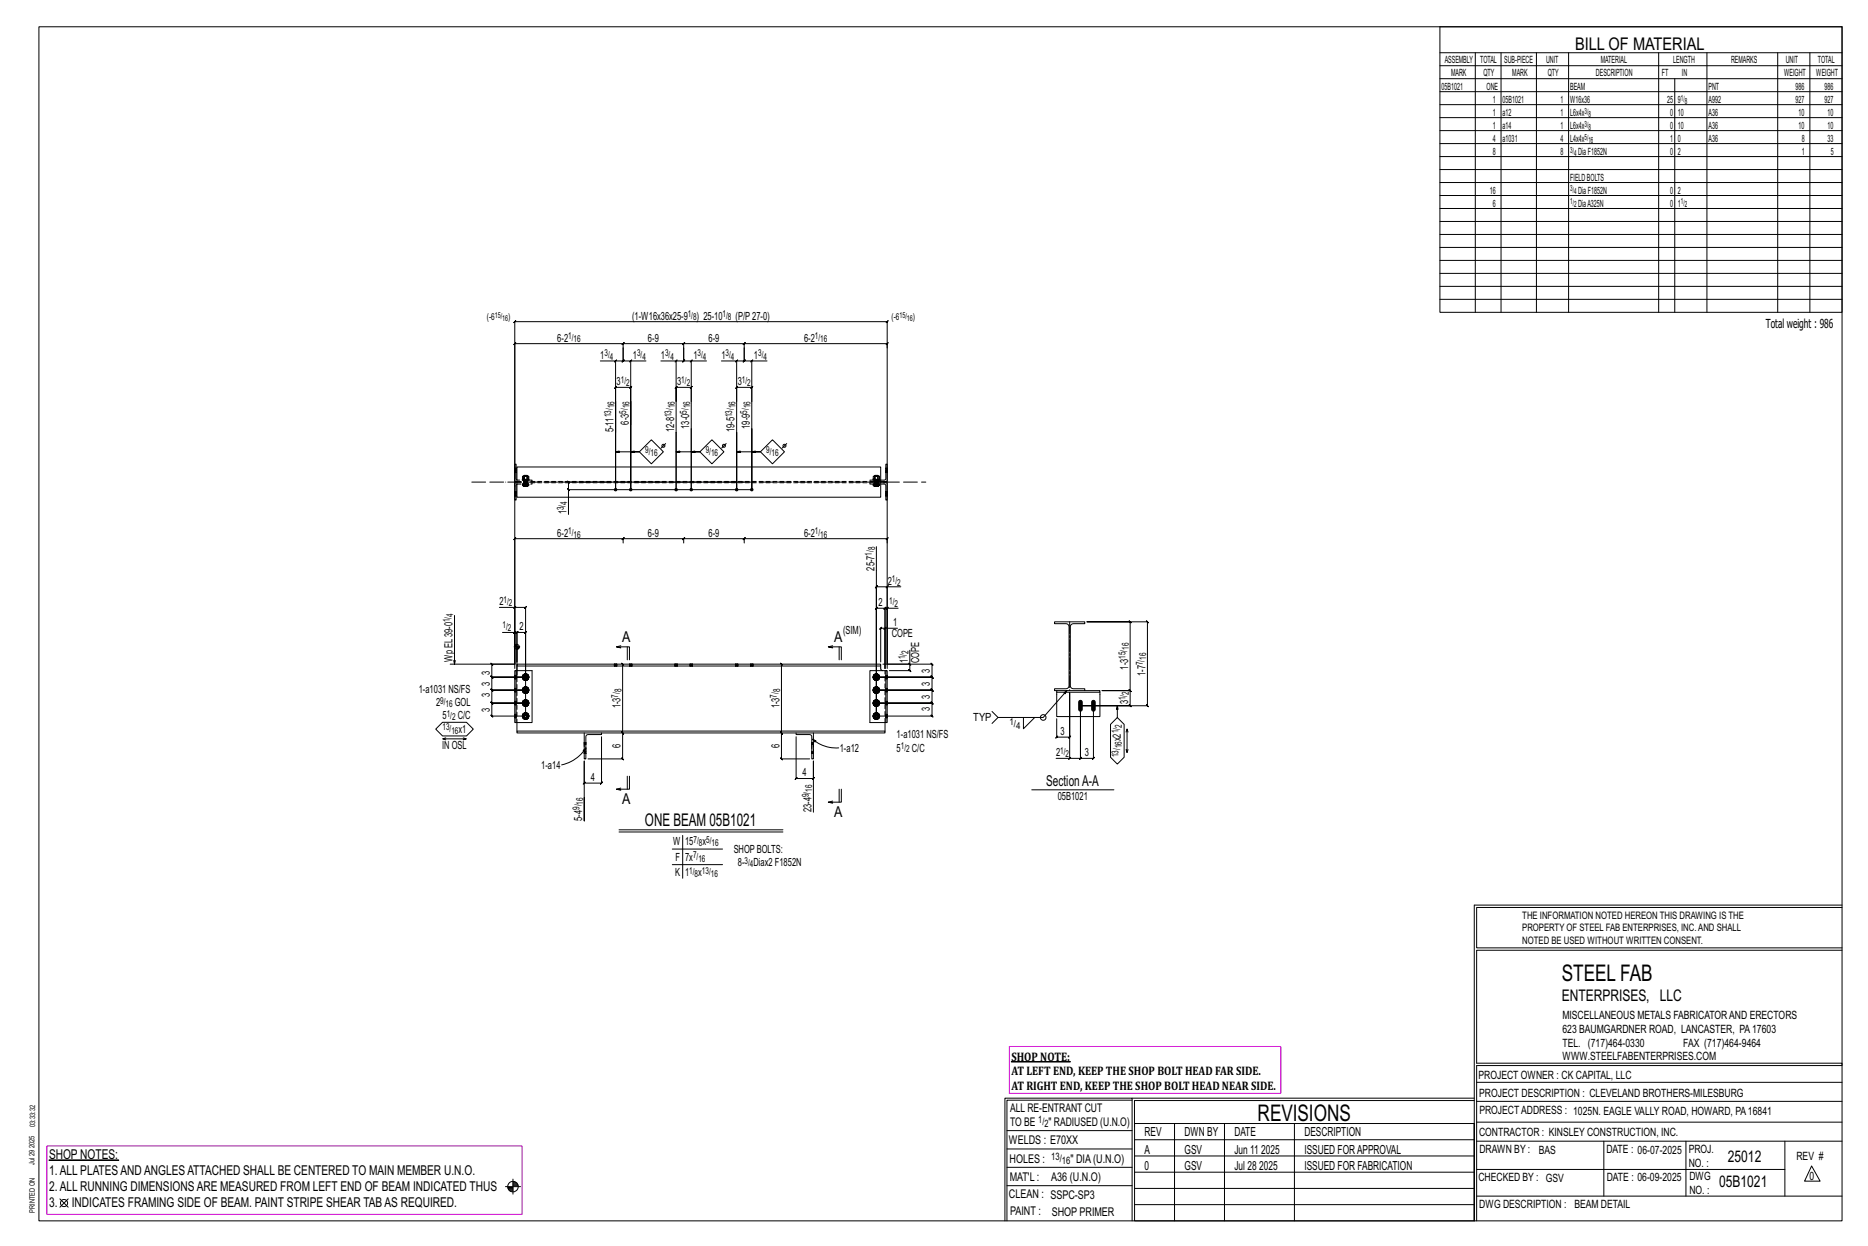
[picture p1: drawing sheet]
<svg xmlns="http://www.w3.org/2000/svg" width="914mm" height="610mm" viewBox="0 0 914 610" stroke-linecap="round" stroke-linejoin="round" font-family="sans-serif">
<g fill="#000" stroke="#000" stroke-width=".49">
<path d="M528 343h2v4a.9 .9 0 0 1-1 1 .9 .9 0 0 1-1-1zM535 343h1v4a.9 .9 0 0 1-1 1 .9 .9 0 0 1-1-1zM495 519l29 1zM24 568h34z"/>
<circle cx="301" cy="240" r=".6"/>
<circle cx="309" cy="240" r=".6"/>
<circle cx="331" cy="240" r=".6"/>
<circle cx="338" cy="240" r=".6"/>
<circle cx="361" cy="240" r=".6"/>
<circle cx="368" cy="240" r=".6"/>
</g>
<g fill="none" stroke="#000" stroke-width=".49">
<path d="M19 13h883v584h-883zM705 13h197v140h-197zM705 26h197M705 32h197M705 39h197M722 26v127M735 26v127M752 26v127M768 26v127M812 26v127M820 39v114M836 26v127"/>
<path d="M870 26v127M886 26v127M705 45h197M705 51h197M705 58h197M705 64h197M705 70h197M705 77h197M705 83h197M705 89h197M705 96h197M705 102h197"/>
<path d="M705 108h197M705 115h197M705 121h197M705 127h197M705 134h197M705 140h197M705 146h197M294 177h7v63v-50l1-1-1 1h8h-1l1-1v1v50v-63h7M301 177l1-1zM305 170v7l1-1-1 1h-4M305 170v7l1-1-1 1h4M305 170l1-2-1 1v-1h-53l-1 1 1-1v70"/>
<path d="M305 168h30l-1 1 1-1v2M306 168l-1 1zM309 176l-1 1zM323 177h8v19v-6h-1l1-1v1h7l1-1-1 1v6M330 177l1-1zM335 170v7v-1l-1 1h1h-4M335 170v7h-1l1-1v1h3M335 168h29v1l1-1-1 2M335 168l-1 1zM338 177l1-1-1 1zM346 177h-8v19M353 177h8v19"/>
<path d="M361 177h-1l1-1zM364 170v7l1-1-1 1h-3M364 170v7l1-1-1 1h4M364 168h70v1l1-1-1 2M365 168l-1 1zM368 177l1-1zM375 177h-7v19M331 196v44M338 196v44M361 196v-6h-1l1-1v1h7l1-1-1 1v6M361 196v44M368 196v44"/>
<path d="M301 212v-16v44M309 208v-12v44M326 217l-2 2M331 212v28zM338 210v30zM348 215l6 6-6 6-5-6zM355 217l-2 2M368 210v30h-90v12M378 215l6 6-6 6-6-6zM385 217l-2 2M252 229h.1M252 231h.1"/>
<path d="M253 229h.1M253 231h.1M253 228h178v15h-178zM253 236h-1v9h1v-8M253 235v-8h-1v9h1M256 235h3zM256 237h.1M256 235v-2h1v2M256 237v1M256 237h1h-1v1v-1M256 235h.1M256 236h.1"/>
<path d="M256 233h3v2M257 233h1v2M257 238v-1h1v1M257 237h.1M257 238l1-1v1M258 237h-1v1M258 235h.1M258 236h.1M258 237h.1M258 237h1M259 237h.1M259 237l-1 1"/>
<path d="M278 239l1 1zM301 221h12h-4M313 221l6-6 6 6-6 6zM331 221h12h-5M361 221h11h-4M364 236h-86v-1l1 1h-1v4M427 235h4zM427 237h1zM427 235v-2h1v2M427 237l1 1M428 237v1M428 235h.1"/>
<path d="M428 236h.1M428 237h.1M428 238v-1h2v1M428 237h1M429 238l1-1v1M430 237h-1v1M430 235v-2h-2h3v2M430 235h.1M430 236h.1M430 237h.1M430 237h1M431 237l-2 1"/>
<path d="M431 235l2 1h-2M431 235l3-1v-7v9h-2M432 236h2v9v-8h-3M434 229h.1M434 231h.1M252 241h.1M252 243h.1M253 241h.1M253 243h.1M434 241h.1M434 243h.1M305 266l1-3-1 1h-53v-1l-1 1h1v63"/>
<path d="M305 264h30h-1l1-1v3M306 263l-1 1zM334 264l1-1zM335 264h29l1-1-1 3M364 264l1-1zM364 264h70l1-1-1 3M429 267v83v-63l-1 1 1-1h5M244 297h8v28v-16h-6M251 298l1-1zM252 297h5v1l1-1h-1v53h-16v1l-1-1h1v-6l-1-1 1 1h16h-16l-1-1 1 1v-6l-1-1 1 1h16h-16l-1-1 1 1v-7v1l-1-1 1 1-1-1h1v-6l-1-1 1 1h11M434 288l1-1zM434 298l1-1z"/>
<path d="M434 298h-1l1-1-1 1v29M440 298h-6v29M441 287h-7v38h22v-1l1 1h-1v6l1 1-1-1h-27h27l1 1-1-1v7v-1l1 1h-1h-27h27v-1l1 1h-1v6v-1l1 1h-1h-27h27v-1l1 1h-1v6l1 1-1-1h-27v-52h-1l1-1v1h4l1-1-1 1v29M222 301v24M251 310l1-1zM252 316h2M252 309h1v1l1-1h-1v22M252 316h.1M252 315v1M253 315v1M253 315v9v-15v1l1-1h-1h4v1l1-1h-1v22h-16h16M253 316v2"/>
<path d="M254 316v1M304 317l-2-1h6v7M304 316h-2M307 316v7M408 317l-3-1h7v7M408 316h-3M411 316v7M433 308l1-1zM433 307h-2h1l-1 1v-1v17M439 307h-6v20M445 318v7h-13M516 304h15v1h-6l-1 2v29l1 1h6v1h-15v-1h6l1-2v-29l-1-1h-6z"/>
<path d="M532 304h30h-1l1 1v-1v41h-1l1 1v-1h-33h24l1 1-1-1v-7h1l-1-1v1h-14h14h1l-1-1v1v-34l1 1-1-1zM220 325h32M252 328h1v26h-1zM252 325v-168l-1 1 1-1h182v1l1-1h-1v168M253 328h7v26h-7M253 325h178v1h-178zM253 326v2M256 338h.1M256 331h.1M256 337v1M256 339h1M256 332l1 1"/>
<path d="M256 331v1M256 337v1v1v-1M256 331v-1v1v1M257 338v1M257 332v1M257 336l-1 1M257 330h-1M257 339h1M257 332l1 1M257 336v1M257 337l1-1v1M257 330v1"/>
<path d="M257 330h1v1M258 337l1 1M258 330l1 1v1M258 336l-1 1M258 330h-1M258 338v1h-1M258 332v1l-1-1M258 338h1l-1 1M258 332h1h-1M258 338v1M258 331v1M258 337h1h-1"/>
<path d="M258 330l1 1h-1M259 337v1M259 331h.1M301 325h.1M301 326h.1M302 325h.1M302 326h.1M305 325l-1-1 1 1v34l-1-1 1 1-1-1 1 1v12h-1l1 1v-1h-17M308 325h.1M308 326h.1M309 325h.1M309 326h.1"/>
<path d="M330 325h.1M330 326h.1M332 325h.1M332 326h.1M338 325h.1M338 326h.1M339 325h.1M339 326h.1M360 325h.1M360 326h.1M361 325h.1M361 326h.1"/>
<path d="M367 325h.1M367 326h.1M369 325h.1M369 326h.1M383 325l-1-1 1 1v34l-1-1 1 1-1-1 1 1v12h-1l1 1v-1h13M427 338h1M427 331h1M428 331h.1M428 337v1M428 332v1M428 339h.1M428 331v1"/>
<path d="M428 338h.1M428 331v-1l-1 1 1 1M428 337l-1 1 1 1v-1M428 332l1 1M428 338l1 1M428 330h.1M428 336v1M429 332l1 1M429 339h1M429 330l-1 1M429 330h1v1M429 336l-1 1"/>
<path d="M429 337l1-1v1M429 330l2 1-1 1M429 337l2 1h-1M430 330h-1M430 336l-1 1M430 332v1l-1-1M430 338v1h-1M430 332h.1M430 338v1M430 331l-1 1M430 338l-1 1M430 330v1"/>
<path d="M430 337h.1M430 331h1M430 337l1 1M431 326v1l1 1M434 328v26zM434 328h-8v26h8M445 324l1 1zM445 325v3l1 1-1-1h-10M517 338v1h21v-1h-7M517 339v12h21v-12M522 338l-11 13h-22l-3-3M213 357l4-4h11l4 4-4 3h-11z"/>
<path d="M253 358h180v1h-180zM253 354v4M256 350h.1M256 344h.1M256 343v1M256 351l1 1M256 345h1M256 350v1M256 344v1M256 350v-1v1v1M256 344v-1v1v1v-1M257 351v1"/>
<path d="M257 345v1M257 349h-1M257 343h-1M257 351l1 1M257 345h1M257 349v1M257 349h1v1M257 342v1M257 343h1M258 349l1 1v1M258 343l1 1v1M258 349h-1"/>
<path d="M258 343h-1M258 351v1l-1-1M258 345h-1M258 351h1h-1M258 344l1 1h-1M258 350v1M258 344v1M258 349l1 1h-1M258 343h1l-1 1M259 350h.1M259 343v1M286 359v12h1v-11l1-1h6"/>
<path d="M390 359h6l1 1v11h1v-12M427 350h1M427 344h1M428 343v1M428 350h.1M428 345h.1M428 351v1M428 344v1M428 350v1M428 344v-1l-1 1 1 1v-1M428 350v-1l-1 1 1 1M428 345l1 1"/>
<path d="M428 351l1 1M428 343h.1M428 349h.1M429 345h1M429 351l1 1M429 342l-1 1M429 343h1M429 349l-1 1M429 349h1v1M429 343l2 1-1 1M429 349l2 1-1 1M430 343h-1"/>
<path d="M430 349h-1M430 345h-1M430 351v1l-1-1M430 344v1M430 351h.1M430 344l-1 1M430 350l-1 1M430 343v1M430 349v1M430 343l1 1M430 350h1M433 354v4"/>
<path d="M489 351l-3 3M501 351v6l6-6M517 352v9l1-1-1 1h7h-1l1-1v1v-22v32h-7M535 345v26h1l-1 1v-1h-6l-1 1 1-1v-26v26l-1 1 1-1h-5M547 345v6l3 3v16l-3 4-3-4v-16l3-3M551 358l1-1v1M552 357v11l-1-1M217 361h11l-1 1M218 361h-1l1 1M227 361h1M285 367l2-1-1 2zM286 369h.1"/>
<path d="M286 363h.1M287 366a19 19 0 0 1-12 8M287 369h.1M287 363h.1M294 360v23h1l-1 1v-1h-8l-1 1 1-1v-11v30v-12M307 380v6M308 380v6h-6l2 1M390 360v21h-1l1-1v1h8l1-1-1 1v-9v25M397 369h.1M397 363h.1M398 362h1v1zM398 362a18 18 0 0 0 13 4"/>
<path d="M398 369h.1M398 363h.1M524 371l-1 1zM552 367v1M304 386h-2M408 392h-3M411 386v6M412 386v6h-7l3 1M505 386h40M303 406h80M303 407h80M329 415h25"/>
<path d="M334 409v21M329 423h25M722 443v154M722 443h180M902 444h-179v20h179M902 465h-179v55h179v1h-179v76M554 538h-61v59M554 537h168M722 538h-167v13M723 539h179M723 530h179M493 553h61"/>
<path d="M555 550h167v47h-167zM555 558h167M575 550v47M599 550v47M634 550v47M723 549h179M723 558h179M785 558v27M825 558v27M874 558v27M251 577v7M251 579h2"/>
<path d="M251 580h3M251 578h2M493 571h61M493 562h61M555 573h167M555 566h167M723 572h151M887 570l4 8h-8zM29 587l4 4M33 587l-4 4M247 581h8M249 581h2"/>
<path d="M249 582h2M250 583h1M492 597v-60h62v60M493 580h61M555 589h167M555 581h167M723 585h179"/>
<circle cx="325" cy="218" r=".7"/>
<circle cx="354" cy="218" r=".7"/>
<circle cx="384" cy="218" r=".7"/>
<circle cx="253" cy="316" r="1.2"/>
<circle cx="511" cy="351" r="1.4"/>
<circle cx="31" cy="589" r="1.8"/>
<circle cx="251" cy="581" r="2.6"/>
</g>
<path d="M494 512h133v23h-133zM23 561h233v33h-233z" fill="none" stroke="#f0f" stroke-width=".5"/>
<g fill="none" stroke="#000" stroke-width=".49" stroke-dasharray="2 1.4">
<path d="M252 230h1M252 229h1M252 229h.1M252 231h.1M252 231h1M252 230l1 1M253 229h-1M253 229h.1M253 230h-1l1 1M253 236h178M253 237h7v-1M256 237h.1"/>
<path d="M256 237v1M256 235h1h-1v-2h1v2v-2v2h1h-1M256 237h1M256 238v-1v1v-1h1M256 236h.1M256 236v1M256 235h.1M256 235v1M256 235v2zM256 233h1M257 233h1M257 238h.1"/>
<path d="M257 237h.1M257 235h.1M257 233h.1M257 235h-1h1M257 235h1M257 236h.1M257 236l-1 1M257 236v-1M257 237v1l1-1M257 235v1zM257 236h1M257 236l1 1z"/>
<path d="M257 236v1M257 236l1-1M257 238v-1h1M257 237h1M258 236h.1M258 236v1M258 236v-1M258 238h.1M258 237h.1M258 235h.1M258 233h.1M258 233v2z"/>
<path d="M258 235h1h-1v-2h1v2M258 235v2zM258 237v-1M258 238v-1M258 237h1l-1 1zM258 235h1M259 237l-1 1zM259 237h.1M260 236v-1h-7M426 236v1h5M427 237h1zM427 237l1 1"/>
<path d="M427 235h1h-1v-2h1v2v-2v2h2h-2M428 237h.1M428 237v1M428 238v-1v1v-1M428 236h.1M428 236v1M428 235h.1M428 235v1M428 235v2zM428 233h1M428 233h2M428 238h1"/>
<path d="M428 233h.1M428 235h-1h1M428 235h2M428 236v-1M428 237h1zM428 237l1 1 1-1M429 233h.1M429 233h1M429 236h.1M429 236l-1 1M429 235v1zM429 236v-1"/>
<path d="M429 236h1M429 236v1zM429 237h.1M429 236l1-1M429 235h.1M429 238l-1-1h2M429 237h1M429 236v1M429 238h1M430 237h.1M430 236h.1M430 236v1"/>
<path d="M430 236v-1M430 235h.1M430 233h.1M430 233v2zM430 235h1h-1v-2h1v2M430 235v2zM430 237v-1M430 238v-1M430 237h1l-1 1zM430 235h1M430 237v1zM430 237h1"/>
<path d="M431 235h-5v1M431 236h-178M434 231h.1M434 230h.1M434 229h.1M434 230v-1M252 241h1M252 241h.1M252 243h.1M252 242l1 1M252 242h1M252 243h1"/>
<path d="M253 241h-1M253 241h.1M253 242l-1-1 1 1M434 243h.1M434 241v1v-1M434 241h.1M434 242h.1M252 338h1zM252 338h.1M252 338h1M252 337h1M252 332h1z"/>
<path d="M252 332h.1M252 332h1M252 331h1M252 330h1M253 338h-1h1M253 332l-1-1 1 1M253 328v26M256 338h.1M256 331v1zM256 338l1-2-1 2 1 1-1-1M256 331l1-1-1 1 1 2-1-2M256 337v1z"/>
<path d="M256 338v1zM256 331h.1M256 332h.1M256 337v1M256 332v-1M256 337h.1M256 339h1zM256 337l1-1zM256 330v1zM256 332l1 1zM256 330h1zM256 339h1"/>
<path d="M256 337l1-1M256 332l1 1M256 330h1M256 338l1 1M256 337h1M256 332h1M256 331l1-1M256 338h1zM256 331l1 1zM257 339h1zM257 336h1zM257 333h1z"/>
<path d="M257 330h1zM257 337h-1v1v-1v1v1v-1v1l1-1M257 331l-1-1v1v1h1M257 337l-1 1zM257 338h.1M257 337h.1M257 331h-1zM257 332h.1M257 331h.1M257 339h.1M257 336h.1M257 333h.1"/>
<path d="M257 330h.1M257 332v1zM257 331v-1zM257 336v1M257 339h1M257 338h1zM257 337h1zM257 336h1h-1h1v1zM257 333h1M257 332l1 1M257 332h1zM257 330l1 1z"/>
<path d="M257 330h1h-1h1zM258 339v-1M258 338h.1M258 337h.1M258 332h.1M258 331h.1M258 330v1M258 339h.1M258 336v1zM258 336v1M258 333v-1zM258 333v-1"/>
<path d="M258 330h.1M258 337v1zM258 336l1 2zM258 330l1 1zM258 331v1zM258 338h1l-1 1M258 337h1h-1M258 332h1h-1M258 331h1l-1-1M258 337l1 1M258 332v-1M258 330v1l1 1"/>
<path d="M258 337h1zM259 337v1zM259 337v1M259 331h.1M259 338l-1 1zM259 332h-1zM259 331l-1 2zM259 338h.1M259 331v1zM301 325v1M301 325h.1M301 325l1 1z"/>
<path d="M301 326h.1M302 325v1M302 325h.1M302 326h.1M302 326v-1M308 325v1M308 325h.1M309 325l-1 1M309 325v1zM309 326h.1M309 325v1M309 325h.1"/>
<path d="M309 326v-1M330 325v1M330 325h.1M331 325l-1 1M331 325v1zM331 325v1M331 326h.1M332 325h.1M332 326h.1M332 326v-1M338 325v1M338 325h.1"/>
<path d="M338 325l1 1zM338 326h.1M339 325v1M339 325h.1M339 326h.1M339 326v-1M360 325v1M360 325h.1M361 325v1zM361 325l-1 1M361 326h-1M361 325v1"/>
<path d="M361 325h.1M361 326h.1M361 326v-1M367 325v1M367 325h.1M368 325l-1 1M368 325v1zM368 325v1M368 326h.1M369 325h.1M369 326h.1M369 326v-1"/>
<path d="M427 331l1 1zM427 338h1zM427 331l1-1-1 1 1 2-1-2h1M427 338l1-2-1 2 1 1-1-1h1M428 331h-1zM428 332h.1M428 337l-1 1zM428 338v1zM428 332v-1M428 331h.1M428 338h.1M428 337v1"/>
<path d="M428 330v1zM428 332v1zM428 330h.1M428 337h.1M428 339h.1M428 337v-1zM428 332v1M428 337v-1M428 332h1M428 331l1-1M428 338l1 1M428 337h1"/>
<path d="M428 331v1zM428 333h2zM428 330h2zM428 339h2zM428 336h2zM428 331v-1l-1 1h1v1M428 337l-1 1 1-1v1v1v-1v1v-1M428 332h1zM428 331h1zM428 337v1zM428 338h1zM428 337h1z"/>
<path d="M428 333h1zM428 330h1zM428 339h1zM428 336h1zM429 332v1h-1h1h-1zM429 332h.1M429 331v-1zM429 339h-1h1h-1zM429 338h.1M429 337h.1M429 330h-1h1h-1h1M429 333h1z"/>
<path d="M429 333h1M429 332l1 1M429 330v1zM429 330h1h-1h1h-1zM429 330h1zM429 336h-1h1h-1l1 1M429 339h1zM429 339h1M429 336h1h-1h1l-1 1zM429 336h1zM429 332h1M429 332h1z"/>
<path d="M429 331h1zM429 330l1 1M429 339l1-1M429 338h1zM429 337h1zM429 337h1M430 333v-1zM430 333v-1M430 330h.1M430 339h.1M430 336v1zM430 336v1"/>
<path d="M430 331h.1M430 337v1zM430 330l1 1zM430 336l1 2zM430 331v1zM430 338h.1M430 332h.1M430 331v-1M430 338v1M430 337h.1M430 332v-1M430 330v1v1"/>
<path d="M430 339v-1M430 337v1M430 330v1zM430 331h1zM430 331h1M430 337l1 1zM430 337l1 1M430 338v1zM431 331l-1 2zM431 338l-1 1zM431 331l-1 1zM431 338h-1z"/>
<path d="M434 330h.1M434 331h.1M434 337h.1M434 337v1v-1M434 330v1M434 331v-1M434 332h.1M434 338h.1M252 351h1zM252 351h.1M252 351h1M252 350h1"/>
<path d="M252 345h1zM252 345h.1M252 344l1 1M252 344h1M252 343h1M253 351l-1-1 1 1M253 344h-1l1 1M256 350v1zM256 344v1zM256 350l1-1-1 1 1 2-1-2M256 344l1-1-1 1 1 1-1-1M256 350h.1"/>
<path d="M256 351h.1M256 343v1zM256 345h.1M256 351v-1M256 345v-1M256 343v1M256 349v1zM256 351l1 1zM256 349h1zM256 343h.1M256 345h1zM256 343h1z"/>
<path d="M256 351l1 1M256 349h1M256 345h1M256 343h1M256 351h1M256 350l1-1M256 344l1 1M256 344l1-1M256 350l1 1zM256 344h1zM257 352h1zM257 349h1z"/>
<path d="M257 345h1zM257 343h1zM257 350l-1-1v1v1h1M257 343h-1v1v-1v2h1M257 350h-1zM257 351h.1M257 350h.1M257 344h-1zM257 344v1zM257 344v-1zM257 352h.1M257 349h.1"/>
<path d="M257 345v1zM257 343v-1zM257 351v1zM257 345v1v-1v1v-1zM257 345h.1M257 343h.1M257 352h1M257 351l1 1M257 351h1zM257 350h1zM257 349h1h-1h1zM257 342v1v-1v1"/>
<path d="M257 346l1-1zM257 346l1-1M257 345h1M257 342l1 1-1-1 1 1zM257 342l1 1zM258 351h.1M258 350h.1M258 349v1M258 345h.1M258 345v-1zM258 343v1zM258 343h.1"/>
<path d="M258 352v-1zM258 352v-1M258 349h.1M258 344h.1M258 349l1 1zM258 343l1 1zM258 350v1zM258 351h1h-1M258 350h1l-1-1M258 344l1 1h-1M258 344l1-1h-1M258 351v-1"/>
<path d="M258 349v1l1 1M258 345v-1M258 343l1 2M258 343h1zM259 350h.1M259 343v1zM259 343v1M259 351h-1zM259 345h-1zM259 350l-1 2zM259 344l-1 1zM259 350v1z"/>
<path d="M259 344v1zM427 344l1 1zM427 350l1 1zM427 344l1-1-1 1 1 1-1-1h1M427 350l1-1-1 1 1 2-1-2h1M428 343l-1 1zM428 345h.1M428 350h-1zM428 351h.1M428 345v-1M428 343v1M428 351v-1"/>
<path d="M428 350h.1M428 343h.1M428 349v1zM428 351v1zM428 349h.1M428 351v1M428 344l1 1M428 344l1-1M428 351h1M428 350l1-1M428 344h.1M428 350v1z"/>
<path d="M428 345h2zM428 343h2zM428 352h2zM428 349h2zM428 343l-1 1 1-1v2M428 350v-1l-1 1h1v1M428 344l1 1zM428 344l1-1zM428 351h1zM428 350h1zM428 345l1 1zM428 343l1-1z"/>
<path d="M428 352h1zM428 349h1zM429 345v1l-1-1 1 1-1-1zM429 345h.1M429 343h.1M429 351v1h-1h1h-1zM429 351h.1M429 350h.1M429 342l-1 1 1-1-1 1h1M429 346l1-1zM429 346l1-1M429 345h1"/>
<path d="M429 342l1 1-1-1 1 1h-1zM429 342l1 1zM429 349h-1h1h-1h1M429 352h1zM429 352h1M429 351l1 1M429 349h1h-1h1h-1zM429 349h1zM429 345l1-1zM429 343l1 1zM429 343h1M429 351h1"/>
<path d="M429 351h1zM429 350h1zM429 349l1 1M430 345h.1M430 343h.1M430 352v-1zM430 352v-1M430 349h.1M430 344h.1M430 350h.1M430 343l1 1zM430 349l1 1z"/>
<path d="M430 350v1zM430 344v1M430 344v-1M430 351h.1M430 350v-1M430 345v-1M430 343v2M430 351v-1M430 349v1v1M430 349v1zM430 343l1 1M430 350h1z"/>
<path d="M430 350h1M431 344l-1 1zM431 350l-1 2zM431 350l-1 1zM433 354v-26M434 343h.1M434 344v-1M434 349v1zM434 350h.1M434 344h.1M434 345h.1M434 351h.1"/>
<path d="M286 364h1M286 363h.1M286 369h.1M286 368l1 1M286 368h1M286 369h1M287 363h-1M287 363h.1M287 368v-4h-1v4h1M397 369h.1M397 364v4h1v-4h-1M397 369h1"/>
<path d="M398 363h-1M398 368h-1M398 369h.1M398 363h.1M398 364l-1-1M398 364h-1"/>
</g>
<path d="M231 236h222" fill="none" stroke="#000" stroke-width=".49" stroke-dasharray="6.8 1 0 1"/>
<path d="M524 304v34" fill="none" stroke="#000" stroke-width=".49" stroke-dasharray="5.8 1 1 1"/>
<g font-size="11.2">
<text x="764" y="480">STEEL FAB</text>
<text x="616" y="548">REVISIONS</text>
</g>
<g font-size="8.6">
<text x="771" y="24">BILL OF MATERIAL</text>
<text x="316" y="404">ONE BEAM 05B1021</text>
</g>
<g font-size="7.9">
<text x="765" y="490">ENTERPRISES, LLC</text>
<text x="846" y="569">25012</text>
<text x="842" y="581">05B1021</text>
</g>
<g font-size="7.3">
<text x="305" y="314">A</text>
<text x="408" y="314">A</text>
<text x="512" y="385">SectionA-A</text>
<text x="305" y="393">A</text>
<text x="408" y="400">A</text>
</g>
<g font-size="6.6">
<text x="24" y="567">SHOP NOTES:</text>
<text x="24" y="575">1.ALL PLATESANDANGLESATTACHED SHALL BE CENTERED TO MAIN MEMBER U.N.O.</text>
<text x="24" y="583">2.ALL RUNNING DIMENSIONSARE MEASURED FROM LEFT END OF BEAM INDICATED THUS</text>
<text x="24" y="591">3.</text>
<text x="35" y="591">INDICATES FRAMING SIDE OF BEAM. PAINT STRIPE SHEAR TABAS REQUIRED.</text>
</g>
<g font-size="6.1">
<text x="864" y="161">Total weight : 986</text>
<text x="495" y="519">SHOP NOTE:</text>
<text x="495" y="526">AT LEFT END, KEEP THE SHOP BOLT HEAD FAR SIDE.</text>
<text x="495" y="533">AT RIGHT END, KEEP THE SHOP BOLT HEAD NEAR SIDE.</text>
<text x="560" y="556">REV</text>
<text x="580" y="556">DWN BY</text>
<text x="604" y="556">DATE</text>
<text x="639" y="556">DESCRIPTION</text>
<text x="560" y="564">A</text>
<text x="580" y="564">GSV</text>
<text x="604" y="564">Jun 11</text>
<text x="617" y="564">2025</text>
<text x="639" y="564">ISSUED FORAPPROVAL</text>
<text x="560" y="572">0</text>
<text x="580" y="572">GSV</text>
<text x="604" y="572">Jul 28</text>
<text x="616" y="572">2025</text>
<text x="639" y="572">ISSUED FOR FABRICATION</text>
</g>
<g font-size="5.9">
<text x="494" y="560">WELDS : E70XX</text>
<text x="494" y="569">HOLES :</text>
<text x="524" y="569">&quot; DIA(U.N.O)</text>
<text x="494" y="578">MAT'L :</text>
<text x="515" y="578">A36 (U.N.O)</text>
<text x="494" y="586">CLEAN : SSPC-SP3</text>
<text x="495" y="595">PAINT :</text>
<text x="515" y="595">SHOP PRIMER</text>
</g>
<g font-size="5.8">
<text x="494" y="544">ALL RE-ENTRANT CUT</text>
<text x="494" y="551">TO BE</text>
<text x="513" y="551">&quot; RADIUSED (U.N.O)</text>
</g>
<g font-size="5.6">
<text x="765" y="499">MISCELLANEOUS METALS FABRICATORAND ERECTORS</text>
<text x="765" y="505">623 BAUMGARDNER ROAD, LANCASTER, PA17603</text>
<text x="765" y="512">TEL. (717)464-0330</text>
<text x="824" y="512">FAX (717)464-9464</text>
<text x="765" y="519">WWW.STEELFABENTERPRISES.COM</text>
<text x="724" y="528">PROJECT OWNER : CK CAPITAL, LLC</text>
<text x="724" y="537">PROJECT DESCRIPTION : CLEVELAND BROTHERS-MILESBURG</text>
<text x="724" y="545">PROJECTADDRESS : 1025N. EAGLE VALLY ROAD, HOWARD, PA16841</text>
<text x="724" y="556">CONTRACTOR : KINSLEY CONSTRUCTION, INC.</text>
<text x="724" y="564">DRAWN BY :</text>
<text x="753" y="564">BAS</text>
<text x="786" y="564">DATE : 06-07-2025</text>
<text x="827" y="564">PROJ.</text>
<text x="879" y="568">REV #</text>
<text x="827" y="571">NO. :</text>
<text x="724" y="578">CHECKED BY : GSV</text>
<text x="787" y="578">DATE : 06-09-2025</text>
<text x="827" y="578">DWG</text>
<text x="886" y="578">0</text>
<text x="827" y="584">NO. :</text>
<text x="724" y="591">DWG DESCRIPTION : BEAM DETAIL</text>
</g>
<g font-size="5.5">
<text x="309" y="156">(1-W16x36x25-9</text>
<text x="341" y="156">) 25-10</text>
<text x="360" y="156">(P/P27-0)</text>
<text x="273" y="167">6-2</text>
<text x="317" y="167">6-9</text>
<text x="347" y="167">6-9</text>
<text x="394" y="167">6-2</text>
<text x="294" y="176">1</text>
<text x="310" y="176">1</text>
<text x="323" y="176">1</text>
<text x="339" y="176">1</text>
<text x="353" y="176">1</text>
<text x="369" y="176">1</text>
<text x="302" y="189">3</text>
<text x="331" y="189">3</text>
<text x="361" y="189">3</text>
<text x="308" y="208" transform="rotate(-90 308 208)">6-3</text>
<text x="337" y="210" transform="rotate(-90 337 210)">13-0</text>
<text x="367" y="210" transform="rotate(-90 367 210)">19-9</text>
<text x="300" y="212" transform="rotate(-90 300 212)">5-11</text>
<text x="330" y="212" transform="rotate(-90 330 212)">12-8</text>
<text x="360" y="212" transform="rotate(-90 360 212)">19-5</text>
<text x="277" y="252" transform="rotate(-90 277 252)">1</text>
<text x="273" y="263">6-2</text>
<text x="317" y="263">6-9</text>
<text x="347" y="263">6-9</text>
<text x="394" y="263">6-2</text>
<text x="428" y="279" transform="rotate(-90 428 279)">25-7</text>
<text x="435" y="286">2</text>
<text x="244" y="296">2</text>
<text x="430" y="297">2</text>
<text x="254" y="308">2</text>
<text x="413" y="310">(SIM)</text>
<text x="437" y="312">COPE</text>
<text x="437" y="306">1</text>
<text x="221" y="324" transform="rotate(-90 221 324)">Wp EL39-0</text>
<text x="444" y="325" transform="rotate(-90 444 325)">1</text>
<text x="450" y="325" transform="rotate(-90 450 325)">COPE</text>
<text x="455" y="329" transform="rotate(-90 455 329)">3</text>
<text x="552" y="328" transform="rotate(-90 552 328)">1-3</text>
<text x="240" y="335" transform="rotate(-90 240 335)">3</text>
<text x="240" y="330" transform="rotate(-90 240 330)">3</text>
<text x="455" y="335" transform="rotate(-90 455 335)">3</text>
<text x="561" y="331" transform="rotate(-90 561 331)">1-7</text>
<text x="205" y="339">1-a1031 NS/FS</text>
<text x="240" y="341" transform="rotate(-90 240 341)">3</text>
<text x="455" y="342" transform="rotate(-90 455 342)">3</text>
<text x="213" y="345">2</text>
<text x="223" y="345">GOL</text>
<text x="304" y="347" transform="rotate(-90 304 347)">1-3</text>
<text x="382" y="347" transform="rotate(-90 382 347)">1-3</text>
<text x="455" y="348" transform="rotate(-90 455 348)">3</text>
<text x="552" y="345" transform="rotate(-90 552 345)">3</text>
<text x="217" y="352">5</text>
<text x="224" y="352">C/C</text>
<text x="240" y="348" transform="rotate(-90 240 348)">3</text>
<text x="476" y="353">TYP</text>
<text x="224" y="358">x1</text>
<text x="519" y="360">3</text>
<text x="304" y="366" transform="rotate(-90 304 366)">6</text>
<text x="382" y="366" transform="rotate(-90 382 366)">6</text>
<text x="439" y="361">1-a1031 NS/FS</text>
<text x="549" y="363" transform="rotate(-90 549 363)">x2</text>
<text x="216" y="366">IN OSL</text>
<text x="411" y="368">1-a12</text>
<text x="439" y="368">5</text>
<text x="446" y="368">C/C</text>
<text x="517" y="370">2</text>
<text x="531" y="370">3</text>
<text x="265" y="376">1-a14</text>
<text x="289" y="382">4</text>
<text x="393" y="380">4</text>
<text x="518" y="391">05B1021</text>
<text x="285" y="402" transform="rotate(-90 285 402)">5-4</text>
<text x="397" y="397" transform="rotate(-90 397 397)">23-4</text>
<text x="330" y="413">W</text>
<text x="335" y="413">15</text>
<text x="344" y="413">x</text>
<text x="359" y="417">SHOPBOLTS:</text>
<text x="331" y="421">F</text>
<text x="335" y="421">7x</text>
<text x="361" y="424">8-</text>
<text x="369" y="424">Diax2 F1852N</text>
<text x="331" y="429">K</text>
<text x="335" y="429">1</text>
<text x="342" y="429">x</text>
</g>
<g font-size="5">
<text x="745" y="450">THE INFORMATION NOTED HEREON THIS DRAWING IS THE</text>
<text x="745" y="456">PROPERTY OF STEEL FAB ENTERPRISES, INC.AND SHALL</text>
<text x="745" y="462">NOTED BE USED WITHOUT WRITTEN CONSENT.</text>
<text x="508" y="550">1/</text>
<text x="511" y="551">2</text>
<text x="515" y="568">13/</text>
<text x="520" y="570">16</text>
</g>
<g font-size="4.9">
<text x="707" y="31">ASSEMBLY</text>
<text x="725" y="31">TOTAL</text>
<text x="736" y="31">SUB-PIECE</text>
<text x="757" y="31">UNIT</text>
<text x="784" y="31">MATERIAL</text>
<text x="819" y="31">LENGTH</text>
<text x="847" y="31">REMARKS</text>
<text x="874" y="31">UNIT</text>
<text x="890" y="31">TOTAL</text>
<text x="710" y="37">MARK</text>
<text x="726" y="37">QTY</text>
<text x="740" y="37">MARK</text>
<text x="758" y="37">QTY</text>
<text x="781" y="37">DESCRIPTION</text>
<text x="814" y="37">FT</text>
<text x="823" y="37">IN</text>
<text x="873" y="37">WEIGHT</text>
<text x="889" y="37">WEIGHT</text>
<text x="706" y="44">05B1021</text>
<text x="728" y="44">ONE</text>
<text x="769" y="44">BEAM</text>
<text x="836" y="44">PNT</text>
<text x="879" y="44">986</text>
<text x="893" y="44">986</text>
<text x="731" y="50">1</text>
<text x="736" y="50">05B1021</text>
<text x="764" y="50">1</text>
<text x="769" y="50">W16x36</text>
<text x="816" y="50">25</text>
<text x="821" y="50">9</text>
<text x="836" y="50">A992</text>
<text x="879" y="50">927</text>
<text x="893" y="50">927</text>
<text x="731" y="57">1</text>
<text x="736" y="57">a12</text>
<text x="764" y="57">1</text>
<text x="769" y="57">L6x4x</text>
<text x="818" y="57">0</text>
<text x="821" y="57">10</text>
<text x="836" y="57">A36</text>
<text x="880" y="57">10</text>
<text x="895" y="57">10</text>
<text x="731" y="63">1</text>
<text x="736" y="63">a14</text>
<text x="764" y="63">1</text>
<text x="769" y="63">L6x4x</text>
<text x="818" y="63">0</text>
<text x="821" y="63">10</text>
<text x="836" y="63">A36</text>
<text x="880" y="63">10</text>
<text x="895" y="63">10</text>
<text x="731" y="69">4</text>
<text x="736" y="69">a1031</text>
<text x="764" y="69">4</text>
<text x="769" y="69">L4x4x</text>
<text x="818" y="69">1</text>
<text x="821" y="69">0</text>
<text x="836" y="69">A36</text>
<text x="882" y="69">8</text>
<text x="895" y="69">33</text>
<text x="731" y="76">8</text>
<text x="764" y="76">8</text>
<text x="772" y="76">DiaF1852N</text>
<text x="818" y="76">0</text>
<text x="821" y="76">2</text>
<text x="882" y="76">1</text>
<text x="896" y="76">5</text>
<text x="769" y="88">FIELDBOLTS</text>
<text x="729" y="95">16</text>
<text x="772" y="95">DiaF1852N</text>
<text x="818" y="95">0</text>
<text x="821" y="95">2</text>
<text x="731" y="101">6</text>
<text x="772" y="101">DiaA325N</text>
<text x="818" y="101">0</text>
<text x="821" y="101">1</text>
</g>
<g font-size="4.7">
<text x="337" y="155">1/</text>
<text x="354" y="155">1/</text>
<text x="238" y="157">(-6</text>
<text x="249" y="157">)</text>
<text x="339" y="157">8</text>
<text x="356" y="157">8</text>
<text x="436" y="157">(-6</text>
<text x="447" y="157">)</text>
<text x="278" y="166">1/</text>
<text x="281" y="168">16</text>
<text x="399" y="166">1/</text>
<text x="402" y="168">16</text>
<text x="296" y="174">3/</text>
<text x="299" y="176">4</text>
<text x="312" y="174">3/</text>
<text x="314" y="176">4</text>
<text x="326" y="174">3/</text>
<text x="328" y="176">4</text>
<text x="341" y="174">3/</text>
<text x="344" y="176">4</text>
<text x="355" y="174">3/</text>
<text x="358" y="176">4</text>
<text x="371" y="174">3/</text>
<text x="374" y="176">4</text>
<text x="304" y="187">1/</text>
<text x="306" y="189">2</text>
<text x="334" y="187">1/</text>
<text x="336" y="189">2</text>
<text x="363" y="187">1/</text>
<text x="366" y="189">2</text>
<text x="301" y="200" transform="rotate(-90 301 200)">16</text>
<text x="307" y="202" transform="rotate(-90 307 202)">5/</text>
<text x="308" y="200" transform="rotate(-90 308 200)">16</text>
<text x="330" y="200" transform="rotate(-90 330 200)">16</text>
<text x="336" y="202" transform="rotate(-90 336 202)">5/</text>
<text x="338" y="200" transform="rotate(-90 338 200)">16</text>
<text x="360" y="200" transform="rotate(-90 360 200)">16</text>
<text x="366" y="202" transform="rotate(-90 366 202)">5/</text>
<text x="367" y="200" transform="rotate(-90 367 200)">16</text>
<text x="299" y="204" transform="rotate(-90 299 204)">13/</text>
<text x="329" y="204" transform="rotate(-90 329 204)">13/</text>
<text x="358" y="204" transform="rotate(-90 358 204)">13/</text>
<text x="316" y="222">9/</text>
<text x="345" y="222">9/</text>
<text x="375" y="222">9/</text>
<text x="318" y="223">16</text>
<text x="348" y="223">16</text>
<text x="378" y="223">16</text>
<text x="276" y="250" transform="rotate(-90 276 250)">3/</text>
<text x="278" y="247" transform="rotate(-90 278 247)">4</text>
<text x="278" y="261">1/</text>
<text x="281" y="263">16</text>
<text x="399" y="261">1/</text>
<text x="402" y="263">16</text>
<text x="428" y="269" transform="rotate(-90 428 269)">8</text>
<text x="427" y="272" transform="rotate(-90 427 272)">1/</text>
<text x="437" y="285">1/</text>
<text x="439" y="287">2</text>
<text x="246" y="295">1/</text>
<text x="249" y="297">2</text>
<text x="435" y="295">1/</text>
<text x="438" y="297">2</text>
<text x="220" y="304" transform="rotate(-90 220 304)">1/</text>
<text x="222" y="302" transform="rotate(-90 222 302)">4</text>
<text x="246" y="307">1/</text>
<text x="249" y="309">2</text>
<text x="553" y="318" transform="rotate(-90 553 318)">16</text>
<text x="443" y="322" transform="rotate(-90 443 322)">1/</text>
<text x="445" y="320" transform="rotate(-90 445 320)">2</text>
<text x="551" y="322" transform="rotate(-90 551 322)">15/</text>
<text x="561" y="323" transform="rotate(-90 561 323)">16</text>
<text x="559" y="325" transform="rotate(-90 559 325)">7/</text>
<text x="303" y="341" transform="rotate(-90 303 341)">7/</text>
<text x="304" y="339" transform="rotate(-90 304 339)">8</text>
<text x="380" y="341" transform="rotate(-90 380 341)">7/</text>
<text x="382" y="339" transform="rotate(-90 382 339)">8</text>
<text x="553" y="340" transform="rotate(-90 553 340)">2</text>
<text x="215" y="344">9/</text>
<text x="218" y="346">16</text>
<text x="551" y="343" transform="rotate(-90 551 343)">1/</text>
<text x="219" y="351">1/</text>
<text x="221" y="352">2</text>
<text x="217" y="357">13/</text>
<text x="221" y="359">16</text>
<text x="494" y="355">1/</text>
<text x="497" y="357">4</text>
<text x="547" y="359" transform="rotate(-90 547 359)">1/</text>
<text x="549" y="356" transform="rotate(-90 549 356)">2</text>
<text x="441" y="366">1/</text>
<text x="444" y="368">2</text>
<text x="519" y="369">1/</text>
<text x="522" y="370">2</text>
<text x="547" y="370" transform="rotate(-90 547 370)">13/</text>
<text x="549" y="366" transform="rotate(-90 549 366)">16</text>
<text x="396" y="390" transform="rotate(-90 396 390)">9/</text>
<text x="398" y="387" transform="rotate(-90 398 387)">16</text>
<text x="285" y="394" transform="rotate(-90 285 394)">16</text>
<text x="284" y="396" transform="rotate(-90 284 396)">9/</text>
<text x="339" y="412">7/</text>
<text x="342" y="414">8</text>
<text x="346" y="412">5/</text>
<text x="348" y="414">16</text>
<text x="339" y="420">7/</text>
<text x="342" y="421">16</text>
<text x="364" y="423">3/</text>
<text x="367" y="424">4</text>
<text x="337" y="427">1/</text>
<text x="340" y="429">8</text>
<text x="344" y="427">13/</text>
<text x="348" y="429">16</text>
</g>
<g font-size="4.2">
<text x="823" y="49">1/</text>
<text x="825" y="51">8</text>
<text x="776" y="56">3/</text>
<text x="778" y="57">8</text>
<text x="776" y="62">3/</text>
<text x="778" y="63">8</text>
<text x="776" y="68">5/</text>
<text x="778" y="70">16</text>
<text x="769" y="75">3/</text>
<text x="770" y="76">4</text>
<text x="769" y="94">3/</text>
<text x="770" y="95">4</text>
<text x="769" y="100">1/</text>
<text x="770" y="101">2</text>
<text x="823" y="100">1/</text>
<text x="825" y="101">2</text>
</g>
<g font-size="4">
<text x="242" y="155">15/</text>
<text x="440" y="155">15/</text>
<text x="246" y="157">16</text>
<text x="444" y="157">16</text>
</g>
<g font-size="3.7">
<text x="17" y="551" transform="rotate(-90 17 551)">03:33:32</text>
<text x="17" y="562" transform="rotate(-90 17 562)">2025</text>
<text x="17" y="570" transform="rotate(-90 17 570)">Jul 29</text>
<text x="17" y="593" transform="rotate(-90 17 593)">PRINTED ON</text>
</g>
</svg>
